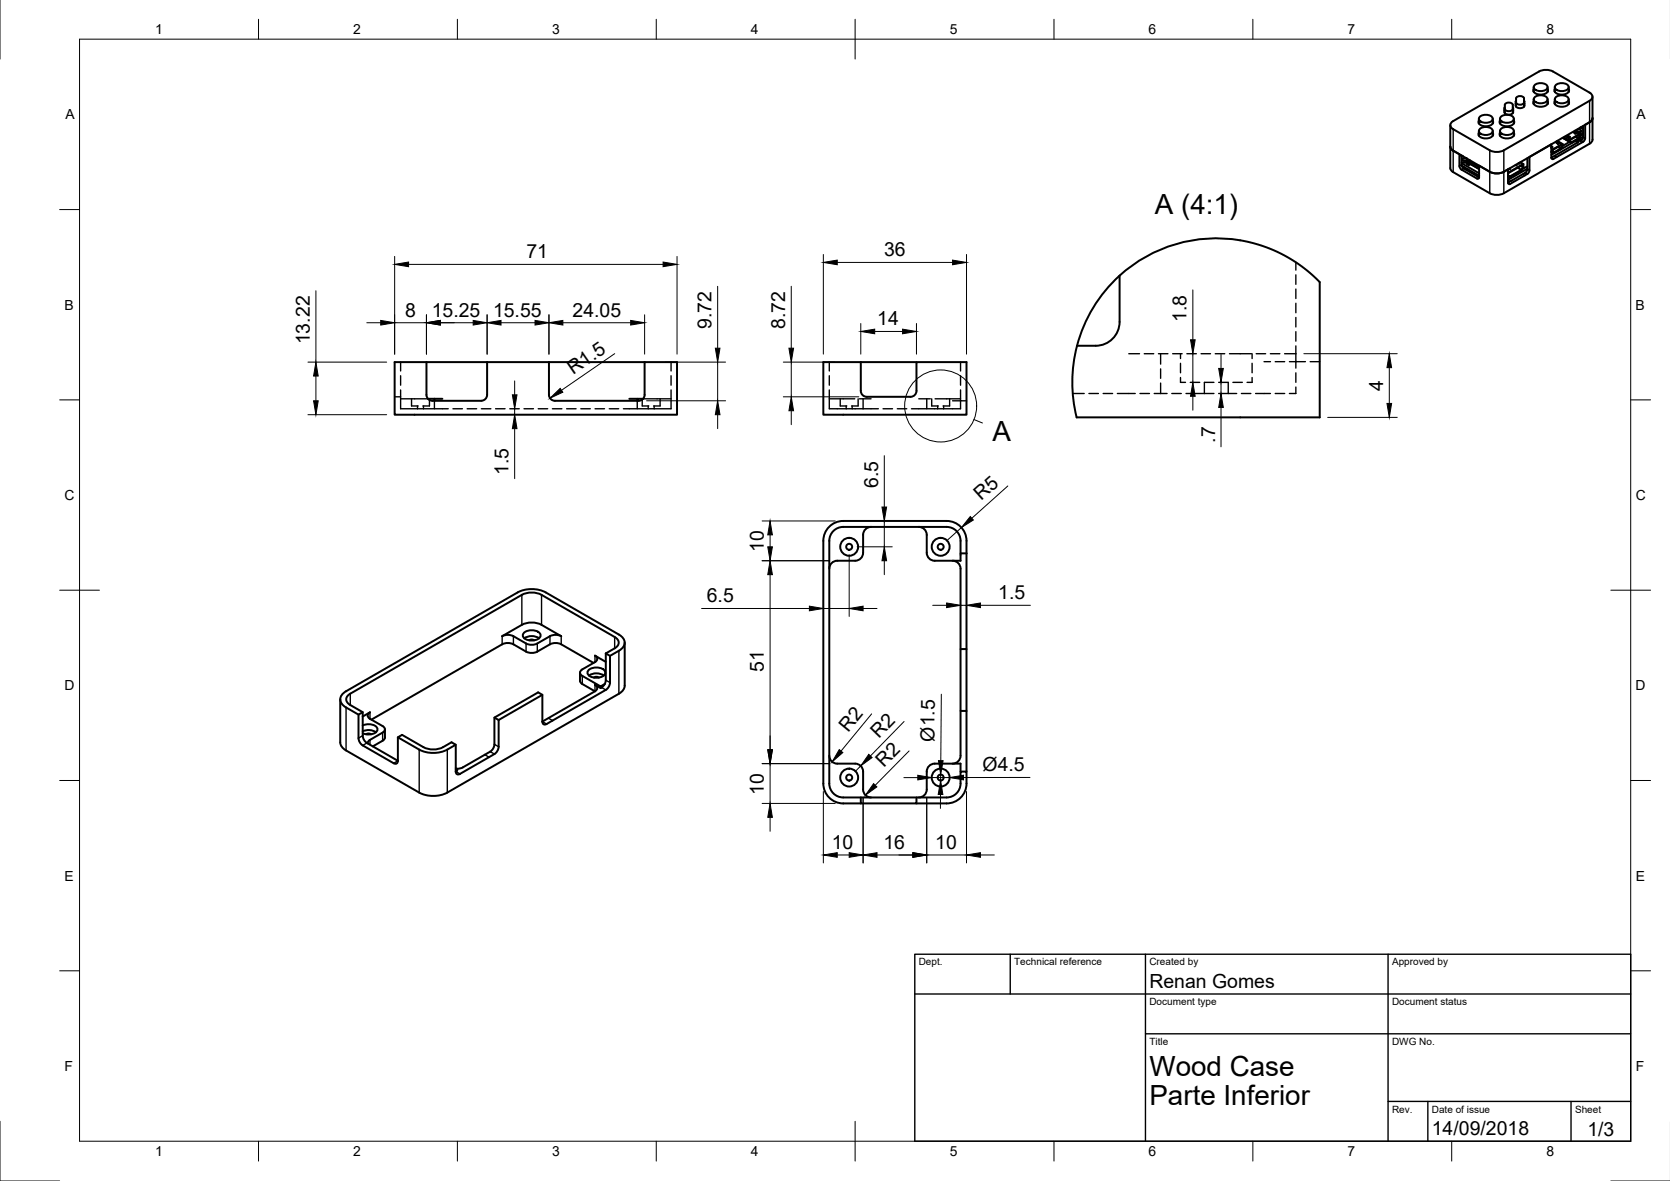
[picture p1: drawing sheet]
<svg xmlns="http://www.w3.org/2000/svg" width="420mm" height="297mm" viewBox="0 0 420 297" stroke-linecap="round" stroke-linejoin="round" font-family="sans-serif">
<!-- layer: Hidden -->
<g fill="none" stroke="#000" stroke-width=".35">
<path d="M326 66v1.9M326 69.1v2.4M326 72.7v2.4M326 76.3v2.4M326 79.9v2.3M99.3 99.8h1.5M100.8 98.1v4.7h4.2M100.8 91.1v2.2M100.8 94.5v2.4M168.8 98.1v4.7h-4.2M168.8 91.1v2.2M168.8 94.5v2.4"/>
<path d="M208.6 98.1v4.7h4.3M208.6 91.1v2.2M208.6 94.5v2.4M241.7 98.1v2.7h1.5M241.7 91.1v2.2M241.7 94.5v2.4M269.9 99h2.9M274 99h2.4M277.5 99h2.4M281.1 99h4.5M284 89h2.7M286.8 99h2.4"/>
<path d="M287.9 89h2.4M290.4 99h1.6M291.5 89h2.3M292 99h1.6M292 89v2.6M292 92.8v2.4M292 96.4v2.6M294.8 99h2.4M295 89h2.4M297 95v1.2h1.3M297 89v1.2M297 91.4v2.4"/>
<path d="M298.4 99h4.6M298.6 89h2.4M299.5 96.2h2.3M302.2 89h2.4M303 99h2.4M305.4 96.2h-2.4v2.8M305.8 89h2.3M306.6 99h2.4M306.6 96.2h2.4v2.8M309 99h2.1M309.3 89h5.6M310.2 96.2h2.4"/>
<path d="M312.3 99h2.4M315 95v1.2h-1.2M315 89v1.2M315 91.4v2.4M315.9 99h3.7M316 89h2.4M318 91h1.6M319.6 89h2.4M320.8 99h2.4M320.8 91h2.4M323.2 89h2.8M324.4 91h4"/>
<path d="M326 89v3.6M326 97.4v1.6h-1.6M326 83.4v2.4M326 87v2M326 93.8v2.4M329.6 91h2.4M100.8 100.3h6.9M103.5 100.3v1.8h1.7M105 102.8h1.5M105 102.1v.7M106.5 102.8h6.3M106.5 102.1v.7"/>
<path d="M108 100.3v1.8h-1.6M109.3 100.8v2M114 102.8h2.3M117.5 102.8h2.4M121.1 102.8h2.4M124.7 102.8h2.4M128.3 102.8h2.3M131.8 102.8h2.4M135.4 102.8h2.4M139 102.8h2.4M142.6 102.8h2.3M146.1 102.8h2.4"/>
<path d="M149.7 102.8h2.4M153.3 102.8h2.4M156.9 102.8h6.2M160.3 100.8v2M161.6 100.3v1.8h1.6M161.8 100.3h7M163.1 102.8h1.5M163.1 102.1v.7M164.6 102.1v.7M166.1 100.3v1.8h-1.7M208.6 100.3h6.5M211.4 100.3v1.8h1.7"/>
<path d="M212.9 102.8h1.5M212.9 102.1v.7M214.4 102.8h2.7M214.4 102.1v.7M215.9 100.3v1.8h-1.7M216.2 100.3h3M217.1 102.8h3.9M217.1 100.3v2.5M222.2 102.8h2.4M225.8 102.8h2.3M229.3 102.8h6.6M231.2 100.3h2.9"/>
<path d="M233.2 100.3v2.5M234.4 100.3v1.8h1.7M235.3 100.3h6.4M235.9 102.8h1.5M235.9 102.1v.7M237.4 102.1v.7M238.9 100.3v1.8h-1.6M239.7 100.8h2v2h-4.3"/>
</g>
<!-- layer: Visible -->
<g fill="none" stroke="#000" stroke-width=".5">
<path d="M364.9 36.9l.2 .5 .5 .5 9.2 5.3M365.2 30.8l22-12.8a3.9 3.9 0 0 1 3.5 0l9.2 5.3a1.08 1.08 0 0 1 .8 1 1.08 1.08 0 0 1-.8 1l-21.6 12.5a3.9 3.9 0 0 1-3.5 0l-9.2-5.3a1.06 1.06 0 0 1-.4-1.7zM367.2 38.8v2.9l.3 .8 4.1 2.4 .3 .1 .2-.4M367.7 39.1v2.3l.3 .8 4.1 2.4M367.7 39.1h.1M368 39.3l-.3 .1 .3-.1M368.1 39.9l.4-.2a.51 .51 0 0 1 .7 .5l-.7 .3a.51 .51 0 0 1-.6-.5zM372.1 32.9v1.1M372.1 29.9v1.1M372.1 30.3a1.03 1.03 0 0 0 1 1.4 1.87 1.87 0 0 0 2.6-1.1l-.1-.3M372.1 33.4a1.03 1.03 0 0 0 1 1.4 1.87 1.87 0 0 0 2.6-1.1l-.1-.3M372.1 31h-.1"/>
<path d="M372.3 32.5a2.28 2.28 0 0 1 3.3 .3 1.51 1.51 0 0 1-2 1.1 1.34 1.34 0 0 1-1.5-1.1zM372.3 29.4a2.28 2.28 0 0 1 3.3 .3 1.51 1.51 0 0 1-2 1.2 1.34 1.34 0 0 1-1.5-1.2zM375.6 32.9v1.1M375.6 29.9v1.1M375.6 31h.1M377.4 29.9v1.1M377.4 32.9v1.2M377.4 30.3a1.03 1.03 0 0 0 1 1.4 1.87 1.87 0 0 0 2.6-1.1l-.1-.3M377.4 33.4a1.03 1.03 0 0 0 1 1.4 1.87 1.87 0 0 0 2.6-1.1l-.1-.3M377.4 34v.1M377.4 31h.1M377.6 32.5a2.28 2.28 0 0 1 3.3 .3 1.51 1.51 0 0 1-2 1.1 1.34 1.34 0 0 1-1.5-1.1z"/>
<path d="M377.6 29.4a2.28 2.28 0 0 1 3.3 .3 1.51 1.51 0 0 1-2 1.2 1.34 1.34 0 0 1-1.5-1.2zM378.6 27.4a1.16 1.16 0 0 0 2 0M378.6 28.5v-2.1a1.16 1.16 0 0 1 2 0v2.1M378.6 27.5l-.1 .3M378.6 26.9l-.1 1.3a1.27 1.27 0 0 0 2.2 0l-.1-1.3M380.6 27.5l.1 .3M380.9 29.9v1.1M380.9 32.9v1.2M380.9 34v.1M380.9 31h.1M381.4 26.8v-2.1a1.16 1.16 0 0 1 2 0v2.1M381.4 25.8a1.16 1.16 0 0 0 2 0"/>
<path d="M381.4 25.9l-.1 .3M383.4 25.9l.1 .3M383.4 25.3l.1 1.3a1.27 1.27 0 0 1-2.2 0l.1-1.3M384.3 39.8l-.1 3a1.69 1.69 0 0 1-1.1 1l-2.8 1.6-.8 .2M384.8 39.5v3.6a1.69 1.69 0 0 1-1.2 1l-3.7 2.2-.4-.1-.1-.2M385.9 21.9v1.2M385.9 25v1.1M385.9 25.4a1.03 1.03 0 0 0 1 1.4 1.87 1.87 0 0 0 2.6-1.1l-.1-.3M385.9 22.4a1.03 1.03 0 0 0 1 1.3 1.87 1.87 0 0 0 2.6-1l-.1-.3M385.9 23h-.1M385.9 26.1h-.1M386.1 21.5a2.28 2.28 0 0 1 3.2 .3 1.51 1.51 0 0 1-1.9 1.1 1.34 1.34 0 0 1-1.5-1.1z"/>
<path d="M386.1 24.5a2.28 2.28 0 0 1 3.2 .3 1.51 1.51 0 0 1-1.9 1.2 1.34 1.34 0 0 1-1.5-1.2zM389.4 21.9v1.2M389.4 25v1.1M389.4 23h.1M389.4 26.1h.1M390.3 36.3v3.4M390.3 38.1l.5 .3M390.4 36.9l-.1 .2M390.4 37l-.1 .1M390.4 36.9h-.1M390.4 36.9v.1M390.4 37l.1 .1"/>
<path d="M390.4 36.9l.2 .1-.3 .2M390.5 38.2l-.2 .1M390.6 37.6l2.5-1.4v.5l-.4 .7-1.6 1a.47 .47 0 0 1-.6-.2 .47 .47 0 0 1 .1-.6zM390.6 37.7l2.4-1.3v.3l-.3 .6-1.6 1-.5-.2zM391.2 21.9v1.2M391.2 25v1.1M391.2 25.4a1.03 1.03 0 0 0 1 1.4 1.87 1.87 0 0 0 2.6-1.1l-.1-.3M391.2 22.4a1.03 1.03 0 0 0 1 1.3 1.87 1.87 0 0 0 2.6-1l-.1-.3M391.2 23h.1M391.2 26.1h.1M391.4 21.5a2.28 2.28 0 0 1 3.3 .3 1.51 1.51 0 0 1-2 1.1 1.34 1.34 0 0 1-1.5-1.1zM391.4 24.5a2.28 2.28 0 0 1 3.3 .3 1.51 1.51 0 0 1-2 1.2 1.34 1.34 0 0 1-1.5-1.2z"/>
<path d="M391.6 35.9l.2-.1 .5 .2-.3 .2zM391.7 35.9l.4 .2M391.8 35.8v.1M391.8 35.4l1.3 .8M391.9 36.1v.1M392.1 35.9v.2M392.2 35.9v.1M392.2 36.1h-.1M393 36.4h.1M393.1 34.7h.1M393.2 34.7h.1M393.2 34.7l2 1.2"/>
<path d="M394.2 34.3l.3-.1 .5 .2-.4 .3zM394.4 34.4l.5 .1M394.4 34.4l.4 .2M394.5 34.2v.1M394.6 34.5v.1M394.7 21.9v1.2M394.7 25v1.1M394.7 23h.1M394.7 26.1h.1M394.8 34.4v.1M394.9 34.4v.1M394.9 34.5h.1"/>
<path d="M394.9 35.7l-1.8 1M395.1 35.2l2.4-1.4-.4 1-1.6 .9-.5-.2zM396 33.3l.2-.1 .6 .2-.4 .2zM396.1 33.4l.4 .1M396.2 33.2v.1M396.2 32.9l1.3 .8M396.3 35.5l.6 .3M396.3 33.5v.1M396.5 33.4v.1M396.6 33.1a.67 .67 0 0 1 .6-.5 .67 .67 0 0 1 .7 .4l-.3 .3h-.6M396.6 33.3v.2M396.6 33.5h-.1"/>
<path d="M396.6 33.5h.1M396.8 33.2l.9 .1M396.9 35.8l-6.6 3.9M397.2 35l.4 .2M397.5 32.1l.8 .3M397.6 33.7l-.5 1.2-1.9 1M397.6 33.7h-.2l-2.3 1.3-.2 .7 .3 .2M397.6 32.1l.7 .2M397.6 35.4l-.6-.3 .2 .4-.3 .3M397.6 35.2v.2M397.9 31.9l.4 .2M398.1 34.9l-.5 .3"/>
<path d="M398.1 34.9l-.5 .5M398.3 31.7l-.2 3.2M398.3 34.3l-8 4.7M398.3 33.7l-.7 .5M398.3 33.5l-.7 .3M398.8 31.4v3.3l-.3 .8-7.7 4.5-.4-.1-.1-.2M400.7 24.3v10.8l-.2 .6-.6 .4-21.6 12.5a3.9 3.9 0 0 1-3.5 0l-9.2-5.3-.5-.5-.2-.5v-10.8M400.7 29.7l-.2 .6-.6 .4-21.6 12.5M367.7 41l4.4 2.6M367.7 40.8l1.4 .1M367.7 41.7l4.4 2.5M368.1 40.4h.9"/>
<path d="M368.5 42.1l-.2 .3M369.1 40.7v.5l.4 .3M369.1 40.7l.4 .2M369.1 40.7v.5l.4 .2M369.1 40.7h.1M369.3 42.6l-.3 .2M369.7 41.3l-.2 .2M369.7 40.7l-.2 .2M369.7 40.7h.4M369.7 40.8h.4M369.7 41.3h.4M369.8 40.3l-.7 .4"/>
<path d="M370 40.7l-.9 .5M370.1 40.7l2 1.2M370.1 41.3l2 1.2M374.8 43.2a3.9 3.9 0 0 0 3.5 0M374.8 43.2l-2.7-1.5v2.9M378.3 43.2l1.1-.6v3.3M379.4 45.5l.2 .1-.2 .3M379.4 43.4l3.9-2.1a1.67 1.67 0 0 1-.5 1.5l-3.1 1.8M379.4 44.4l.3 .2M379.4 44.3l.3 .3M379.4 43.6l3.7-2.2v.6l-.4 .7-2.9 1.7-.4-.3zM379.6 45.6l-.2 .1"/>
<path d="M379.6 44.5l-.2 .1M379.8 42.4l.2 .1h-.4M381.3 41.5l.2 .1M381.4 41.4l.2 .1h-.3M381.8 42.2l.9 .5M382.1 41l.2 .1h-.3M382.5 40.8l.8 .5M382.7 41.7l.4 .3M384.3 42.4l-4.9 2.8M384.3 41.8l-1.4 .8M281.7 69.3a36.2 36.2 0 0 0-10.7 17.7M281.7 69.3a36.3 36.3 0 0 1 39.7-5.9l2.8 1.5 2.8 1.7 2.7 2.1 2.3 2.3v34h-61.1a36.2 36.2 0 0 1 .1-18"/>
<path d="M281.7 69.3v11.7a6 6 0 0 1-6 6h-4.7M107.3 91.1h-8v13.2h71v-13.2h-8.1M107.3 91.1v8.2a1.5 1.5 0 0 0 1.5 1.5h12.3a1.5 1.5 0 0 0 1.5-1.5v-8.2M107.3 91.1h54.9M138.1 91.1v8.2a1.5 1.5 0 0 0 1.5 1.5h21.1a1.5 1.5 0 0 0 1.5-1.5v-8.2M207.1 91.1h9.5v7.2a1.5 1.5 0 0 0 1.5 1.5h11a1.5 1.5 0 0 0 1.5-1.5v-7.2h12.6v13.2h-36.1zM216.6 91.1h14M107.7 100.3h1.6M109.3 100.3h2M109.3 100.3v.5M158.3 100.3h2M161.8 100.3h-1.5v.5"/>
<path d="M219.2 132.5a2 2 0 0 0-2.1 2v4.5a2 2 0 0 1-2 2h-4.5a2 2 0 0 0-2 2M231.2 132.5a2 2 0 0 1 2 2v4.5a2 2 0 0 0 2 2h6.5v-1.8a6.9 6.9 0 0 0-.6-5.1 3.5 3.5 0 0 0-2.9-1.6h-26.1a3.5 3.5 0 0 0-3.5 3.5v61.1a3.5 3.5 0 0 0 3.5 3.5h26.1a3.5 3.5 0 0 0 3.5-3.5v-3h1.5a7.8 7.8 0 0 1-1.2 6.2 5 5 0 0 1-3.8 1.8h-7.6M241.7 139.2h1.5M243.2 139.2v24.1h-1.5M243.2 139.2a7.9 7.9 0 0 0-1.2-6.4 5 5 0 0 0-3.8-1.8h-26.1a5 5 0 0 0-5 5v61.1a5 5 0 0 0 5 5h4.5M130.2 149l-43.1 24.9a2.15 2.15 0 0 0-1.5 2 2.15 2.15 0 0 0 1.5 2l3.1 1.8M130.2 149a7.8 7.8 0 0 1 7.1 0l18.4 10.6a2.15 2.15 0 0 1 1.5 2 2.15 2.15 0 0 1-1.5 2.1l-2.2 1.3M131.8 159.2a3.1 3.1 0 0 1 4.1 .3 1.41 1.41 0 0 1-1.6 1.6h-.5a1.99 1.99 0 0 1-2.3-1.3zM239.7 141a2 2 0 0 1 2 2v47.1a2 2 0 0 1-2 2M91.3 179.1l-1.1 .6v5.9M126.3 162.1l1.5-.4 1.4 .4M126.3 160l5-2.8a5.5 5.5 0 0 1 4.9 0l5 2.8-.9-.3-1.5 .1-3.6 2-1.4 .4-1.4-.4-3.7-2-1.5-.1z"/>
<path d="M126.3 162.1l-32.9 18.9M129.2 162.1l3.2 1.8 1.4 .3 1.4-.3 3.2-1.8M131.9 160.5a3.3 3.3 0 0 1 3.7 0M133.1 161.1l.7-.3 .6 .3M136.5 174.8l-11 6.3M138.4 162.1l1.4-.4 1.4 .4M141.2 162.1l8.1 4.6M145.9 169.2l.2 2.5 3.6 2.2M148.1 168.5a3.1 3.1 0 0 1 4.1 .4 1.41 1.41 0 0 1-1.6 1.5l-.6 .1a1.99 1.99 0 0 1-2.2-1.3zM148.2 169.9a3.3 3.3 0 0 1 3.7 0M149.4 170.4l.6-.2 .7 .2M149.7 173.9l-13.2 7.6"/>
<path d="M151.1 173.1l-1.4-.9a.86 .86 0 0 1 .6 .9 .86 .86 0 0 1-.6 .8M152.1 172l-1 1.1v-.5M152.1 172l-1 .6M152.4 166.5l-2.7-1.6a.86 .86 0 0 1 .6 .8 .86 .86 0 0 1-.6 .8l-3.2 1.9a.86 .86 0 0 0-.6 .8 .86 .86 0 0 0 .6 .8l4.6 2.6M152.4 164.3l1.1 .7v6.7l-.5 1.2-.6 .6-14.9 8.6a.65 .65 0 0 1-.7 .1 .65 .65 0 0 1-.3-.7M152.4 164.3l2.2-1.2a1.51 1.51 0 0 0 1.1-1.5 1.51 1.51 0 0 0-1.1-1.4l-18.4-10.6a5.5 5.5 0 0 0-4.9 0l-43.2 24.9a1.51 1.51 0 0 0-1 1.4 1.51 1.51 0 0 0 1 1.4l3.2 1.8v5.9l.2 .9 .5 .7 8.1 4.8M152.4 164.3v6.8l-.3 .9M157.2 161.6v10.9a2.41 2.41 0 0 1-1.5 2l-43.2 24.8a7.8 7.8 0 0 1-7 0l-18.4-10.5a2.59 2.59 0 0 1-1.5-2.1v-10.8M241.7 178.8h1.5v15.3M243.2 163.3v15.5M90.2 185.6l.2 .9 .9 1 7.7 4.5a.65 .65 0 0 0 .8 0 .65 .65 0 0 0 .3-.7M91.3 180.2l1.8-1a.86 .86 0 0 0-.6 .8 .86 .86 0 0 0 .6 .8l3.2 1.8a.86 .86 0 0 1 .5 .8 .86 .86 0 0 1-.5 .9l-3.5 2-.3 .7"/>
<path d="M91.3 182.5a2.9 2.9 0 0 1 3.7 .7 1.78 1.78 0 0 1-2.2 1.5l-1.5-.3M91.3 183.9a3.5 3.5 0 0 1 3.3 .3M92.1 184.7l.6-.2 .7 .2M96.9 183.4l-.2 2.5-2.9 1.8M100.1 185.4l1.1-.6 5.3 3.1a5.5 5.5 0 0 0 5 0l2.1-1.2 1.1 .6a8.7 8.7 0 0 1-8.5 1.6zM100.1 185.4v5.9M114.7 187.3v6.7M114.7 193.2l.3 .2M115 193.4l-.3 .2M115 193.4v.4l-.3 .2M124.4 180.5l1.1 .6M125.5 181.1v6.7l-.5 1.3-.6 .6-8.7 4.9a.65 .65 0 0 1-.7 .1 .65 .65 0 0 1-.3-.7"/>
<path d="M136.5 181.5v-6.7l-1.1-.7-11 6.4v6.7l-.4 1.2-.7 .6-6.9 4-1.5 .4M208.6 190.1a2 2 0 0 0 2 2h4.5a2 2 0 0 1 2.1 2l-.1 4.5a2 2 0 0 0 2.1 2M241.7 194.1v-2h-6.5a2 2 0 0 0-2 2v4.5a2 2 0 0 1-2 2M216.6 200.6v1.5h14v-1.5"/>
<circle cx="213.6" cy="137.5" r="2.25"/>
<circle cx="213.6" cy="137.5" r=".75"/>
<circle cx="236.7" cy="137.5" r="2.25"/>
<circle cx="236.7" cy="137.5" r=".75"/>
<circle cx="213.6" cy="195.6" r="2.25"/>
<circle cx="213.6" cy="195.6" r=".75"/>
<circle cx="236.7" cy="195.6" r="2.25"/>
<circle cx="236.7" cy="195.6" r=".75"/>
</g>
<!-- layer: Visible Narrow -->
<g fill="none" stroke="#000" stroke-width=".35">
<path d="M365.6 32.5v10.8M374.8 37.8v10.8M378.3 37.8v10.8M390.3 39.7l.5 .3M390.3 37.4l.3 .2M390.3 37.7l.2 .1M390.3 38l.2 .1M390.3 38.1l.5 .3M390.6 38l.5 .3M391.1 39.2l.5 .3M391.7 35.5l1.3 .7M391.9 37l.7 .4"/>
<path d="M392.1 36.1h.1M392.1 36.9l.7 .3M392.6 36.6l.4 .2M392.8 36.5l.2 .1M393 36.4h.1M393.1 34.7l2.1 1.2M393.3 34.6l1.6 .9M393.5 34.5l1.4 .8M393.8 34.3l1.3 .7M395 35.5l.5 .2M396.2 32.9l1.2 .8M396.3 34.4l.7 .4"/>
<path d="M396.5 33.5h.1M396.6 34.3l.6 .4M396.9 35.1v.7M397 34l.4 .3M397.2 33.9l.3 .1M397.4 33.8h.1M397.8 35.4l.5 .3M398.3 34.4l.5 .3M399.9 25.3v10.8M367.7 41.4l-.5 .3M368.2 42.4l-.5 .3M368.6 42.2v.4"/>
<path d="M369.7 40.7v.1M369.7 41.3h.1M369.8 40.3l-.7 .4M370.1 40.7v.1M370.1 41.3h.1M372.1 44.6l-.5 .3M379.4 45.9l.5 .4M379.4 44.4l.3 .2M382.5 40.8l.7 .5M383.1 43.8l.5 .3M383.7 43.4l.6 .4M384.3 42.5l.5 .3"/>
<path d="M131.3 149.6v7.6M136.2 149.6v7.6M87.1 177.9v10.9M88.1 174.5v2.8M93.1 179.2v1.6M126.3 160v2.1M129.2 160v2.1M132.4 161.8v2.1M135.2 161.8v2.1M138.4 160v2.1M141.2 160v2.1M146.5 170v2"/>
<path d="M149.7 164.9v1.6M149.7 172.2v1.7M151.3 172.9l1.1 .6M152.4 171.1l1.1 .6M154.6 160.2v2.9M155.7 163.7v10.8M91.3 185l-1.1 .6M92.3 186.9l-1 .6M93.1 186.1v1.2M96.3 184.3v2M100.1 191.4l-1.1 .6M105.5 188.5v10.8"/>
<path d="M112.5 188.5v10.8M114.7 194l1 .6M122 189.8l1 .6M123.3 189l1.1 .7M124.4 187.2l1.1 .6M136.5 181.5l1 .6M138 180.6l1 .6"/>
</g>
<!-- layer: Border -->
<g fill="none" stroke="#000" stroke-width=".25">
<path d="M0 -.1v15M20 9.9h390.3v277.1h-390.3zM65 4.8v5.1M115.1 4.8v5.1M165.1 4.8v5.1M215.1 4.8v10.1M265.2 4.8v5.1M315.2 4.8v5.1M365.2 4.8v5.1M15 52.7h5M410.3 52.7h5M15 100.6h5"/>
<path d="M410.3 100.6h5M15 148.4h10M405.3 148.4h10M15 196.3h5M410.3 196.3h5M15 244.2h5M410.3 244.2h5M0 282v15h15M65 287v5M115.1 287v5M165.1 287v5M215.1 282v10"/>
<path d="M265.2 287v5M315.2 287v5M365.2 287v5M405.3 297h14.9"/>
</g>
<!-- layer: Dimensions -->
<g fill="none" stroke="#000" stroke-width=".25">
<path d="M79.5 73.1v18M99.3 64.5v24.6M102.8 66.5h64M107.3 79.2v9.9M122.6 79.2v9.9M138.1 79.2v9.9M162.2 79.2v9.9M170.3 64.5v24.6M180.6 72v15.6M199.1 72v15.6M207.1 64v25.1M210.6 66h29.1"/>
<path d="M243.2 64v25.1M300.1 72.9v12.6M77.5 91.1h19.8M79.5 94.6v6.2M92.3 81.2h3.5M99.3 81.2h8M110.8 81.2h8.2M126.1 81.2h8.5M129.5 95.8v3.5M141.6 81.2h17.1M154.7 89l-13.4 9.2M167.3 91.1h15.3"/>
<path d="M180.6 91.1v9.7M197.1 91.1h13M197.1 99.8h19M199.1 91.1v8.7M216.6 81.4v7.7M220.1 83.4h7M230.6 81.4v7.7M300.1 89v7.2M300.1 99.7v3.5M307.2 89.2v3.5M307.2 96.2v2.8M328 89h23.5"/>
<path d="M349.5 92.5v9M77.5 104.3h19.8M129.5 102.8v1.5M129.5 107.8v12.6M162.7 100.8h19.9M180.6 104.3v3.5M199.1 103.3v3.5M222.5 114.6v12.9M307.2 102.5v9.9M334 105h17.5M191.7 131h18.4M193.7 134.5v3"/>
<path d="M213.6 139.5v15.5M215.6 137.5h8.9M222.5 131v6.5M241.9 132.7l-3.7 3.3M253.6 122.2l-9.1 8.2M176.5 153h27.1M191.7 141h16.9M193.7 144.5v44.1M207.1 151v1.7M207.1 153h6.5M217.1 153h3.6M222.5 141v3.5"/>
<path d="M234.7 152.2h3.5M241.7 152.2h1.5M246.7 152.2h12.5M219.3 179.6l-7.7 9.3M236.8 174.6l-.1 16.7M191.7 192.1h16.9M193.7 192.1v10M207.1 199.1v17.9M216.5 192.6l-1.4 1.5M227.5 181.5l-8.5 8.6M228.7 188.9l-8.5 8.6M230.9 195.6h-3.5"/>
<path d="M236.6 199.8v3.5M236.7 194.8v1.5M238.9 195.6h-4.5M243.2 199.1v17.9M259.1 195.5l-16.7 .1M191.7 202.1h18.4M193.7 205.6v3.5M210.6 215h3M217.1 200.6v16.4M220.7 215h9M233.2 215h10M233.2 200.6v16.4"/>
<path d="M246.7 215h3.5"/>
</g>
<g fill="#000" stroke="#000" stroke-width=".25">
<path d="M99.3 66.5l3.5-.6v1.2zM166.8 65.9l3.5 .6-3.5 .6zM207.1 66l3.5-.6v1.2zM239.7 65.4l3.5 .6-3.5 .6zM79.5 91.1l.6 3.5h-1.2zM95.8 80.6l3.5 .6-3.5 .6zM107.3 81.2l3.5-.6v1.2zM119 80.6l3.6 .6-3.6 .6zM122.6 81.2l3.5-.6v1.2zM128.9 99.3h1.2l-.6 3.5zM134.6 80.6l3.5 .6-3.5 .6zM138.4 100.2l2.5-2.5 .7 1z"/>
<path d="M138.1 81.2l3.5-.6v1.2zM158.7 80.6l3.5 .6-3.5 .6zM180 87.6h1.1l-.5 3.5zM198.5 87.6h1.2l-.6 3.5zM216.6 83.4l3.5-.6v1.2zM227.1 82.8l3.5 .6-3.5 .6zM300.1 96.2l.6 3.5h-1.2zM299.5 85.5h1.2l-.6 3.5zM306.6 92.7h1.2l-.6 3.5zM349.5 89l.6 3.5h-1.2zM78.9 100.8h1.2l-.6 3.5zM129.5 104.3l.6 3.5h-1.2z"/>
<path d="M180.6 100.8l.5 3.5h-1.1zM199.1 99.8l.6 3.5h-1.2zM307.2 99l.6 3.5h-1.2zM348.9 101.5h1.2l-.6 3.5zM193.7 131l.6 3.5h-1.1zM193.2 137.5h1.1l-.6 3.5zM221.9 127.5h1.2l-.6 3.5zM244.1 129.9l.8 .9-3 1.9zM193.7 141l.6 3.5h-1.1zM203.6 152.5l3.5 .5-3.5 .6zM213.6 153l3.5-.5v1.1zM222.5 137.5l.6 3.5h-1.2z"/>
<path d="M238.2 151.7l3.5 .5-3.5 .6zM243.2 152.2l3.5-.5v1.1zM193.2 188.6h1.1l-.6 3.5zM211.1 188.5l.9 .8-2.6 2.3zM218.6 189.7l.8 .8-2.9 2.1zM219.8 197.1l.8 .8-2.9 2.1zM230.9 195l3.5 .6-3.5 .6zM236.7 196.3l.5 3.5h-1.2zM236.1 191.3h1.2l-.6 3.5zM238.9 195.6l3.5-.6v1.1zM193.7 202.1l.6 3.5h-1.1zM207.1 215l3.5-.5v1.1z"/>
<path d="M213.6 214.5l3.5 .5-3.5 .6zM217.1 215l3.6-.5v1.1zM229.7 214.5l3.5 .5-3.5 .6zM243.2 215l3.5-.5v1.1z"/>
</g>
<!-- layer: Annotations -->
<g fill="none" stroke="#000" stroke-width=".25">
<path d="M245.1 105.5l2.1 .9"/>
<circle cx="236.7" cy="102.1" r="9.1"/>
</g>
<!-- layer: TitleBlock -->
<path d="M230.2 240h180.1v47h-180.1zM230.2 250h180.1M254.2 240v10M288.2 240v47M349.2 240v47M288.2 260h122.1M349.2 277h61.1M359.2 277v10M395.3 277v10" fill="none" stroke="#000" stroke-width=".35"/>
<g font-size="7">
<text x="290.5" y="53.9">A (4:1)</text>
<text x="249.7" y="110.9">A</text>
<text x="289.2" y="270.5">Wood Case</text>
<text x="289.2" y="278">Parte Inferior</text>
</g>
<g font-size="4.9">
<text x="132.4" y="65">71</text>
<text x="222.4" y="64.4">36</text>
<text x="101.9" y="79.6">8</text>
<text x="108.6" y="79.6">15.25</text>
<text x="124" y="79.6">15.55</text>
<text x="144.1" y="79.6">24.05</text>
<text x="179" y="82.8" transform="rotate(-90 179 82.8)">9.72</text>
<text x="197.5" y="82.8" transform="rotate(-90 197.5 82.8)">8.72</text>
<text x="220.7" y="81.9">14</text>
<text x="298.6" y="81" transform="rotate(-90 298.6 81)">1.8</text>
<text x="77.9" y="86.6" transform="rotate(-90 77.9 86.6)">13.22</text>
<text x="144.2" y="94.3" transform="rotate(-35 144.2 94.3)">R1.5</text>
<text x="348" y="98.2" transform="rotate(-90 348 98.2)">4</text>
<text x="305.7" y="111.3" transform="rotate(-90 305.7 111.3)">.7</text>
<text x="127.9" y="119.4" transform="rotate(-90 127.9 119.4)">1.5</text>
<text x="220.9" y="122.7" transform="rotate(-90 220.9 122.7)">6.5</text>
<text x="246.9" y="126.1" transform="rotate(-42 246.9 126.1)">R5</text>
<text x="192.2" y="138.9" transform="rotate(-90 192.2 138.9)">10</text>
<text x="177.8" y="151.5">6.5</text>
<text x="251.1" y="150.7">1.5</text>
<text x="192.2" y="168.9" transform="rotate(-90 192.2 168.9)">51</text>
<text x="213.4" y="184.4" transform="rotate(-51 213.4 184.4)">R2</text>
<text x="221.1" y="185.8" transform="rotate(-46 221.1 185.8)">R2</text>
<text x="235.1" y="186.5" transform="rotate(-90 235.1 186.5)">Ø1.5</text>
<text x="222.4" y="193.2" transform="rotate(-45 222.4 193.2)">R2</text>
<text x="247.2" y="193.9">Ø4.5</text>
<text x="192.2" y="199.9" transform="rotate(-90 192.2 199.9)">10</text>
<text x="209.3" y="213.5">10</text>
<text x="222.3" y="213.5">16</text>
<text x="235.3" y="213.5">10</text>
<text x="289.2" y="248.5">Renan Gomes</text>
<text x="360.2" y="285.5">14/09/2018</text>
<text x="399.4" y="285.7">1/3</text>
</g>
<g font-size="3.5">
<text x="39" y="8.6">1</text>
<text x="88.9" y="8.6">2</text>
<text x="138.9" y="8.6">3</text>
<text x="188.9" y="8.6">4</text>
<text x="239" y="8.6">5</text>
<text x="288.9" y="8.6">6</text>
<text x="339" y="8.6">7</text>
<text x="389.1" y="8.6">8</text>
<text x="16.4" y="30">A</text>
<text x="411.7" y="30">A</text>
<text x="16.2" y="77.9">B</text>
<text x="411.5" y="77.9">B</text>
<text x="16.3" y="125.8">C</text>
<text x="411.5" y="125.8">C</text>
<text x="16.2" y="173.6">D</text>
<text x="411.5" y="173.6">D</text>
<text x="16.3" y="221.5">E</text>
<text x="411.5" y="221.5">E</text>
<text x="16.3" y="269.4">F</text>
<text x="411.5" y="269.4">F</text>
<text x="39" y="290.8">1</text>
<text x="88.9" y="290.8">2</text>
<text x="138.9" y="290.8">3</text>
<text x="188.9" y="290.8">4</text>
<text x="239" y="290.8">5</text>
<text x="288.9" y="290.8">6</text>
<text x="339" y="290.8">7</text>
<text x="389.1" y="290.8">8</text>
</g>
<g font-size="2.5">
<text x="231.2" y="242.8">Dept.</text>
<text x="255.2" y="242.8">Technical reference</text>
<text x="289.2" y="242.8">Created by</text>
<text x="350.2" y="242.8">Approved by</text>
<text x="289.2" y="252.8">Document type</text>
<text x="350.2" y="252.8">Document status</text>
<text x="289.2" y="262.8">Title</text>
<text x="350.2" y="262.8">DWG No.</text>
<text x="350.2" y="279.8">Rev.</text>
<text x="360.2" y="279.8">Date of issue</text>
<text x="396.3" y="279.8">Sheet</text>
</g>
</svg>
